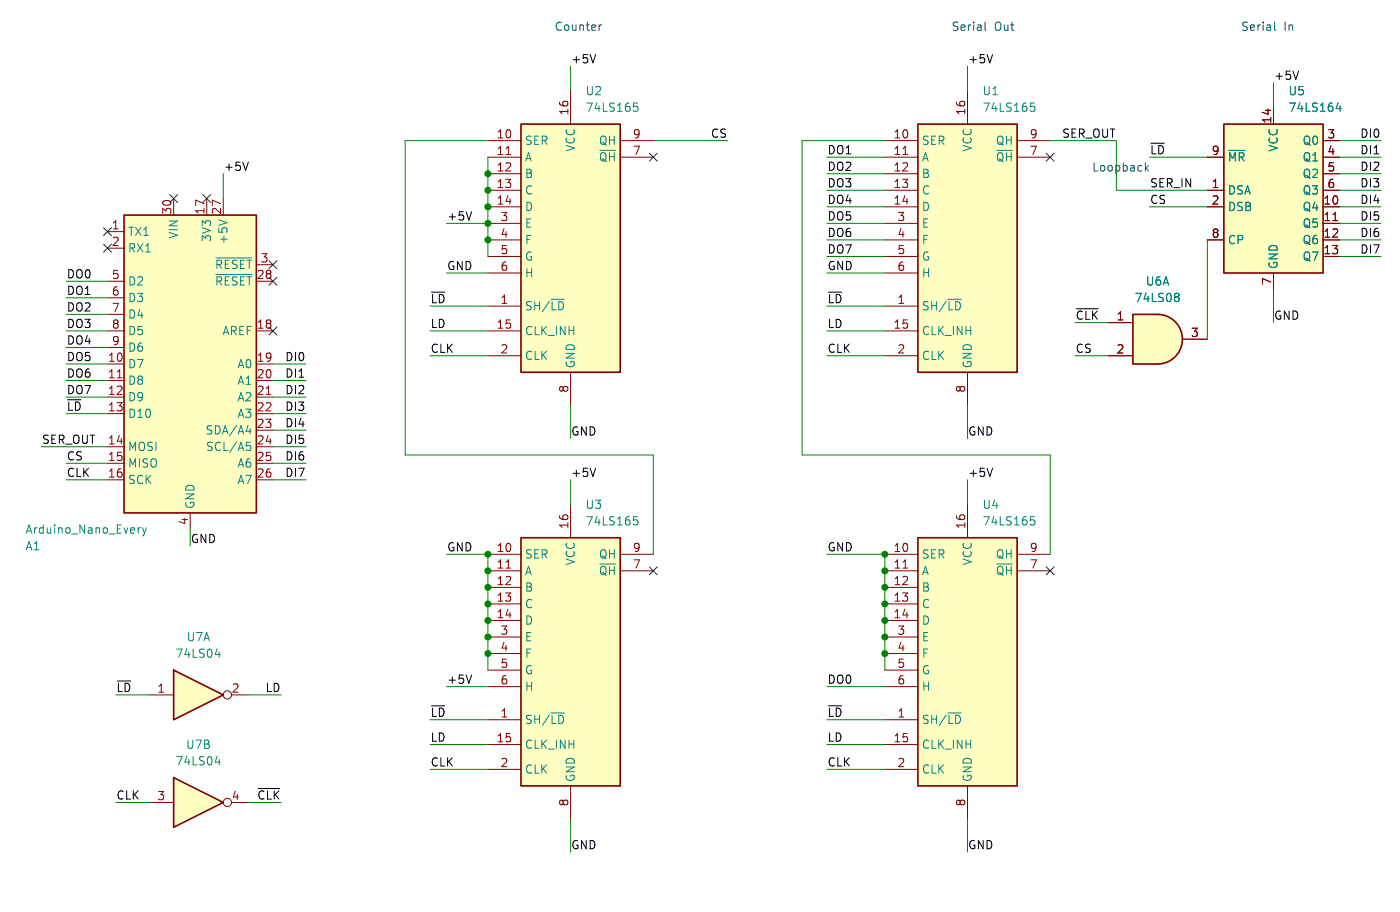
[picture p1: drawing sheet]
<svg xmlns="http://www.w3.org/2000/svg" width="215mm" height="140mm" viewBox="0 0 215 140" stroke-linecap="round" stroke-linejoin="round" font-family="sans-serif">
<path d="M0 0h215v140h-215z" fill="#fff" stroke="#fff" stroke-width=".15"/>
<path d="M26.7 119.4l7.6 3.8-7.6 3.8z" fill="#ffffc2"/>
<path d="M26.7 119.4l7.6 3.8-7.6 3.8z" fill="none" stroke="#840000" stroke-width=".25"/>
<g fill="none" stroke="#840000" stroke-width=".15">
<path d="M22.9 123.2h3.8M35.6 123.2h2.5"/>
<circle cx="34.9" cy="123.2" r=".63"/>
</g>
<path d="M33.1 117h.7M33.7 116.6v.8" fill="none" stroke="#008484" stroke-width=".15"/>
<path d="M26.7 102.9l7.6 3.8-7.6 3.8z" fill="#ffffc2"/>
<path d="M19 33h20.4v45.7h-20.4zM141 82.6h15.2v38.1h-15.2zM26.7 102.9l7.6 3.8-7.6 3.8z" fill="none" stroke="#840000" stroke-width=".25"/>
<g fill="none" stroke="#840000" stroke-width=".15">
<path d="M16.5 35.6h2.5M16.5 38.1h2.5M26.7 30.5v2.5M31.7 30.5v2.5M34.3 30.5v2.5M16.5 55.9h2.5M16.5 58.4h2.5M16.5 50.8h2.5M16.5 43.2h2.5M16.5 45.7h2.5M16.5 48.3h2.5M16.5 53.3h2.5"/>
<path d="M18 58h.7M39.4 55.9h2.5M39.4 58.4h2.5M39.4 50.8h2.5M39.4 43.2h2.5M39.4 40.6h2.5M16.5 61h2.5M16.5 63.5h2.5M16.5 68.6h2.5M16.5 71.1h2.5M16.5 73.7h2.5M29.2 78.7v2.6"/>
<path d="M39.4 61h2.5M39.4 63.5h2.5M39.4 68.6h2.5M39.4 71.1h2.5M39.4 73.7h2.5M39.4 66h2.5M40.9 60.5h.7M148.6 77.5v5.1M135.9 85.1h5.1M135.9 87.6h5.1M135.9 90.2h5.1M135.9 92.7h5.1"/>
<path d="M135.9 95.3h5.1M135.9 97.8h5.1M138.7 87.2h.7M156.2 85.1h5.1M156.2 87.6h5.1M22.9 106.7h3.8M35.6 106.7h2.5M135.9 110.5h5.1M135.9 114.3h5.1M135.9 118.1h5.1M135.9 100.3h5.1M135.9 102.9h5.1"/>
<path d="M135.9 105.4h5.1M148.6 120.7v5"/>
<circle cx="34.9" cy="106.7" r=".63"/>
</g>
<g fill="none" stroke="#008484" stroke-width=".15">
<path d="M33.1 39.6h5.5M33.6 33.7l1.3 .5M33.1 42.1h5.5M37.8 66.2h.8M37.9 67.9h.6M38 68.4h.3l.2 .2-.1 .5-.4 .1M38.4 65.8v.8M158.3 79.3h.6M158.4 79.8h.3l.2 .2-.1 .5-.4 .1M21.6 81l-.3 .1-.1 .2M21.9 81l.3 .9M22.2 81.9l-.1 .3-.2 .1"/>
<path d="M22.5 81l-.3 .9M33.1 100.5h.7M33.7 100.1v.8"/>
</g>
<g fill="#ffffc2" stroke="#ffffc2" stroke-width=".15">
<path d="M19 33h20.4v45.7h-20.4z"/>
<path d="M141 82.6h15.2v38.1h-15.2z"/>
<path d="M177.8 48.3a3.8 3.8 0 0 1 3.8 3.8 3.8 3.8 0 0 1-3.8 3.8z"/>
</g>
<path d="M174 48.3h3.8v7.6h-3.8z" fill="#ffffc2"/>
<path d="M80 19.1h15.2v38.1h-15.2zM141 19.1h15.2v38.1h-15.2zM188 19.1h15.2v22.8h-15.2zM174 48.3h3.8a3.8 3.8 0 0 1 3.8 3.8 3.8 3.8 0 0 1-3.8 3.8h-3.8zM80 82.6h15.2v38.1h-15.2z" fill="none" stroke="#840000" stroke-width=".25"/>
<g fill="none" stroke="#840000" stroke-width=".15">
<path d="M87.6 14v5.1M148.6 14v5.1M195.6 16.5v2.6M74.9 29.2h5.1M74.9 31.8h5.1M74.9 34.3h5.1M74.9 36.8h5.1M74.9 39.4h5.1M74.9 21.6h5.1M74.9 24.1h5.1M74.9 26.7h5.1M77.7 23.7h.7"/>
<path d="M95.2 21.6h5.1M95.2 24.1h5.1M135.9 29.2h5.1M135.9 31.8h5.1M135.9 34.3h5.1M135.9 36.8h5.1M135.9 39.4h5.1M135.9 21.6h5.1M135.9 24.1h5.1M135.9 26.7h5.1M138.7 23.7h.7M156.2 21.6h5.1"/>
<path d="M156.2 24.1h5.1M185.4 29.2h2.6M185.4 31.8h2.6M185.4 36.8h2.6M185.4 24.1h2.6M203.2 29.2h2.5M203.2 31.8h2.5M203.2 34.3h2.5M203.2 36.8h2.5M203.2 39.4h2.5M203.2 21.6h2.5M203.2 24.1h2.5"/>
<path d="M203.2 26.7h2.5M204.7 33.9h.7M74.9 54.6h5.1M74.9 47h5.1M74.9 50.8h5.1M74.9 41.9h5.1M87.6 57.2v5M135.9 54.6h5.1M135.9 47h5.1M135.9 50.8h5.1M135.9 41.9h5.1M148.6 57.2v5"/>
<path d="M170.2 49.5h3.8M170.2 54.6h3.8M181.6 52.1h3.8M195.6 41.9v2.6M87.6 77.5v5.1M74.9 85.1h5.1M74.9 87.6h5.1M74.9 90.2h5.1M74.9 92.7h5.1M74.9 95.3h5.1M74.9 97.8h5.1M77.7 87.2h.7"/>
<path d="M95.2 85.1h5.1M95.2 87.6h5.1M74.9 110.5h5.1M74.9 114.3h5.1M74.9 118.1h5.1M74.9 100.3h5.1M74.9 102.9h5.1M74.9 105.4h5.1M87.6 120.7v5"/>
</g>
<path d="M97.3 15.8h.6M97.4 16.3h.3l.3 .2-.1 .5-.5 .1M158.3 15.8h.6M158.4 16.3h.3l.2 .2-.1 .5-.4 .1M205.5 15.8l-.3 .9h.8M205.8 16.2v.9M188.7 23.1h2.5M180.6 45h.2l.3 .3-.3 .3M180.6 45.6h.2M180.8 45.6l.3 .2v.3l-.1 .1-.4 .1M97.3 79.3h.6M97.4 79.8h.3l.3 .2-.1 .5-.5 .1" fill="none" stroke="#008484" stroke-width=".15"/>
<g fill="#ffffc2" stroke="#ffffc2" stroke-width=".15">
<path d="M188 19.1h15.2v22.8h-15.2z"/>
<path d="M141 19.1h15.2v38.1h-15.2z"/>
<path d="M80 19.1h15.2v38.1h-15.2z"/>
<path d="M80 82.6h15.2v38.1h-15.2z"/>
</g>
<path d="M91.5 8.4l-.4 1.2M152.4 8.4l-.4 1.2M199.4 10.9l-.4 1.3M38.1 24.9l-.4 1.3M72.4 32.5l-.4 1.3M165.3 47.4h3.3M91.5 71.9l-.4 1.2M152.4 71.9l-.4 1.2M72.4 103.6l-.4 1.3M39.6 121.1h3.4" fill="none" stroke="#000" stroke-width=".15"/>
<path d="M92 3.8v.9M92.4 3.8l-.3 .1-.1 .2M151.3 3.4v1.1l.2 .2M195.7 3.4v1.1l.2 .2M176 25.8l.4 .5M176.4 25.4l-.5 .5" fill="none" stroke="#0000c2" stroke-width=".15"/>
<g fill="none" stroke="#008400" stroke-width=".15">
<path d="M87.6 10.2v3.8M148.6 10.2v3.8M195.6 12.7v3.8M34.3 26.7v3.8M68.6 34.3h6.3M74.9 24.1v15.3M74.9 21.6h-12.7v48.3h38.1v15.2M100.3 21.6h11.5M127 29.2h8.9M127 36.8h8.9M127 31.8h8.9M127 34.3h8.9"/>
<path d="M127 39.4h8.9M127 24.1h8.9M127 26.7h8.9M135.9 21.6h-12.7v48.3h38.1v15.2M161.3 21.6h10.1v7.6h14M176.5 31.8h8.9M176.5 24.1h8.9M185.4 36.8v15.3M205.7 29.2h6.4M205.7 36.8h6.4M205.7 31.8h6.4M205.7 34.3h6.4"/>
<path d="M205.7 39.4h6.4M205.7 24.1h6.4M205.7 26.7h6.4M205.7 21.6h6.4M10.2 50.8h6.3M10.2 55.9h6.3M10.2 58.4h6.3M10.2 43.2h6.3M10.2 48.3h6.3M10.2 45.7h6.3M10.2 53.3h6.3M41.9 55.9h5.1"/>
<path d="M41.9 58.4h5.1M66 50.8h8.9M66 54.6h8.9M66 47h8.9M68.6 41.9h6.3M127 50.8h8.9M127 54.6h8.9M127 41.9h8.9M127 47h8.9M165.1 54.6h5.1M165.1 49.5h5.1M195.6 44.5v5"/>
<path d="M6.3 68.6h10.2M10.2 63.5h6.3M10.2 61h6.3M10.2 71.1h6.3M10.2 73.7h6.3M41.9 68.6h5.1M41.9 66h5.1M41.9 63.5h5.1M41.9 61h5.1M41.9 71.1h5.1M41.9 73.7h5.1M87.6 62.2v5.1"/>
<path d="M87.6 73.7v3.8M148.6 62.2v5.1M148.6 73.7v3.8M29.2 81.3v2.5M68.6 85.1h6.3v17.8M127 85.1h8.9v17.8M17.8 106.7h5.1M38.1 106.7h5.1M66 114.3h8.9M66 118.1h8.9M66 110.5h8.9M68.6 105.4h6.3"/>
<path d="M127 105.4h8.9M127 114.3h8.9M127 118.1h8.9M127 110.5h8.9M17.8 123.2h5.1M38.1 123.2h5.1M87.6 125.7v5.1M148.6 125.7v5.1"/>
</g>
<g fill="none" stroke="#000084" stroke-width=".15">
<path d="M15.9 37.5l1.2 1.2M15.9 35l1.2 1.2M17.1 37.5l-1.2 1.2M17.1 35l-1.2 1.2M26.1 29.9l1.2 1.2M27.3 29.9l-1.2 1.2M31.1 29.9l1.3 1.2M32.4 29.9l-1.3 1.2M99.7 23.5l1.2 1.2M100.9 23.5l-1.2 1.2M160.7 23.5l1.2 1.2M161.9 23.5l-1.2 1.2"/>
<path d="M41.3 50.2l1.2 1.2M41.3 42.6l1.2 1.2M41.3 40l1.2 1.2M42.5 50.2l-1.2 1.2M42.5 42.6l-1.2 1.2M42.5 40l-1.2 1.2M99.7 87l1.2 1.2M100.9 87l-1.2 1.2M160.7 87l1.2 1.2M161.9 87l-1.2 1.2"/>
</g>
<g fill="#008400" stroke="#008400" stroke-width=".15">
<circle cx="74.9" cy="97.8" r=".46"/>
<circle cx="74.9" cy="92.7" r=".46"/>
<circle cx="74.9" cy="95.3" r=".46"/>
<circle cx="74.9" cy="100.3" r=".46"/>
<circle cx="74.9" cy="90.2" r=".46"/>
<circle cx="74.9" cy="87.6" r=".46"/>
<circle cx="74.9" cy="85.1" r=".46"/>
<circle cx="74.9" cy="34.3" r=".46"/>
<circle cx="74.9" cy="29.2" r=".46"/>
<circle cx="74.9" cy="31.8" r=".46"/>
<circle cx="74.9" cy="36.8" r=".46"/>
<circle cx="74.9" cy="26.7" r=".46"/>
<circle cx="135.9" cy="92.7" r=".46"/>
<circle cx="135.9" cy="90.2" r=".46"/>
<circle cx="135.9" cy="87.6" r=".46"/>
<circle cx="135.9" cy="100.3" r=".46"/>
<circle cx="135.9" cy="95.3" r=".46"/>
<circle cx="135.9" cy="97.8" r=".46"/>
<circle cx="135.9" cy="85.1" r=".46"/>
</g>
<g font-size="1.8" fill="#0000c2">
<text x="85.1" y="4.8">Counter</text>
<text x="146" y="4.8">Serial</text>
<text x="152.7" y="4.8">Out</text>
<text x="190.5" y="4.8">Serial</text>
<text x="197.2" y="4.8">In</text>
<text x="167.6" y="26.4">Loopback</text>
</g>
<g font-size="1.8">
<text x="87.6" y="9.8">+5V</text>
<text x="148.6" y="9.8">+5V</text>
<text x="195.6" y="12.4">+5V</text>
<text x="109.1" y="21.2">CS</text>
<text x="127" y="23.8">DO1</text>
<text x="163" y="21.2">SER_OUT</text>
<text x="176.5" y="23.8">~{LD}</text>
<text x="208.8" y="21.2">DI0</text>
<text x="208.8" y="23.8">DI1</text>
<text x="34.3" y="26.3">+5V</text>
<text x="127" y="26.3">DO2</text>
<text x="127" y="28.9">DO3</text>
<text x="176.5" y="28.9">SER_IN</text>
<text x="208.8" y="28.9">DI3</text>
<text x="208.8" y="26.3">DI2</text>
<text x="68.6" y="33.9">+5V</text>
<text x="127" y="33.9">DO5</text>
<text x="127" y="31.4">DO4</text>
<text x="176.5" y="31.4">CS</text>
<text x="208.8" y="33.9">DI5</text>
<text x="208.8" y="31.4">DI4</text>
<text x="68.6" y="41.6">GND</text>
<text x="127" y="41.6">GND</text>
<text x="127" y="36.5">DO6</text>
<text x="127" y="39">DO7</text>
<text x="208.8" y="39">DI7</text>
<text x="208.8" y="36.5">DI6</text>
<text x="10.2" y="47.9">DO2</text>
<text x="10.2" y="42.8">DO0</text>
<text x="10.2" y="45.4">DO1</text>
<text x="66" y="46.6">~{LD}</text>
<text x="127" y="46.6">~{LD}</text>
<text x="10.2" y="50.5">DO3</text>
<text x="10.2" y="53">DO4</text>
<text x="66" y="50.5">LD</text>
<text x="127" y="50.5">LD</text>
<text x="165.1" y="49.2">~{CLK} 1</text>
<text x="195.6" y="49.2">GND</text>
<text x="10.2" y="58.1">DO6</text>
<text x="10.2" y="55.5">DO5</text>
<text x="43.7" y="55.5">DI0</text>
<text x="43.7" y="58.1">DI1</text>
<text x="66" y="54.3">CLK</text>
<text x="127" y="54.3">CLK</text>
<text x="165.1" y="54.3">CS</text>
<text x="10.2" y="63.2">~{LD}</text>
<text x="10.2" y="60.6">DO7</text>
<text x="43.7" y="60.6">DI2</text>
<text x="43.7" y="63.2">DI3</text>
<text x="43.7" y="65.7">DI4</text>
<text x="6.3" y="68.2">SER_OUT</text>
<text x="10.2" y="70.8">CS</text>
<text x="43.7" y="68.2">DI5</text>
<text x="43.7" y="70.8">DI6</text>
<text x="87.6" y="67">GND</text>
<text x="148.6" y="67">GND</text>
<text x="10.2" y="73.3">CLK</text>
<text x="43.7" y="73.3">DI7</text>
<text x="87.6" y="73.3">+5V</text>
<text x="148.6" y="73.3">+5V</text>
<text x="29.2" y="83.5">GND</text>
<text x="68.6" y="84.7">GND</text>
<text x="127" y="84.7">GND</text>
<text x="17.8" y="106.3">~{LD}</text>
<text x="40.7" y="106.3">LD</text>
<text x="68.6" y="105.1">+5V</text>
<text x="127" y="105.1">DO0</text>
<text x="66" y="110.1">~{LD}</text>
<text x="66" y="114">LD</text>
<text x="127" y="114">LD</text>
<text x="127" y="110.1">~{LD}</text>
<text x="66" y="117.8">CLK</text>
<text x="127" y="117.8">CLK</text>
<text x="17.8" y="122.8">CLK</text>
<text x="39.4" y="122.8">~{CLK}</text>
<text x="87.6" y="130.5">GND</text>
<text x="148.6" y="130.5">GND</text>
</g>
<g font-size="1.8" fill="#840000">
<text x="87.4" y="17.8" transform="rotate(-90 87.4 17.8)">16</text>
<text x="148.3" y="17.8" transform="rotate(-90 148.3 17.8)">16</text>
<text x="76.2" y="21.3">10</text>
<text x="76.2" y="23.9">11</text>
<text x="97.1" y="23.9">7</text>
<text x="97.1" y="21.3">9</text>
<text x="137.1" y="21.3">10</text>
<text x="137.1" y="23.9">11</text>
<text x="158" y="23.9">7</text>
<text x="158" y="21.3">9</text>
<text x="186" y="23.9">9</text>
<text x="195.3" y="19.1" transform="rotate(-90 195.3 19.1)">14</text>
<text x="203.8" y="21.3">3</text>
<text x="203.8" y="23.9">4</text>
<text x="76.2" y="26.4">12</text>
<text x="76.2" y="29">13</text>
<text x="137.1" y="26.4">12</text>
<text x="137.1" y="29">13</text>
<text x="186" y="29">1</text>
<text x="203.8" y="26.4">5</text>
<text x="203.8" y="29">6</text>
<text x="17.1" y="35.3">1</text>
<text x="26.4" y="33.1" transform="rotate(-90 26.4 33.1)">30</text>
<text x="31.5" y="33.1" transform="rotate(-90 31.5 33.1)">17</text>
<text x="34" y="33.1" transform="rotate(-90 34 33.1)">27</text>
<text x="76.2" y="31.5">14</text>
<text x="76.8" y="34">3</text>
<text x="137.1" y="31.5">14</text>
<text x="137.7" y="34">3</text>
<text x="186" y="31.5">2</text>
<text x="203.2" y="31.5">10</text>
<text x="203.2" y="34">11</text>
<text x="17.1" y="37.8">2</text>
<text x="39.9" y="40.4">3</text>
<text x="76.8" y="36.6">4</text>
<text x="76.8" y="39.1">5</text>
<text x="76.8" y="41.7">6</text>
<text x="137.7" y="36.6">4</text>
<text x="137.7" y="39.1">5</text>
<text x="137.7" y="41.7">6</text>
<text x="186" y="36.6">8</text>
<text x="203.2" y="36.6">12</text>
<text x="203.2" y="39.1">13</text>
<text x="17.1" y="42.9">5</text>
<text x="17.1" y="45.5">6</text>
<text x="39.3" y="42.9">28</text>
<text x="76.8" y="46.7">1</text>
<text x="137.7" y="46.7">1</text>
<text x="195.3" y="43.9" transform="rotate(-90 195.3 43.9)">7</text>
<text x="17.1" y="48">7</text>
<text x="17.1" y="50.5">8</text>
<text x="17.1" y="53.1">9</text>
<text x="39.3" y="50.5">18</text>
<text x="76.2" y="50.5">15</text>
<text x="137.1" y="50.5">15</text>
<text x="171.4" y="49.3">1</text>
<text x="182.8" y="51.8">3</text>
<text x="16.5" y="55.6">10</text>
<text x="16.5" y="58.2">11</text>
<text x="39.3" y="55.6">19</text>
<text x="39.3" y="58.2">20</text>
<text x="76.8" y="54.4">2</text>
<text x="137.7" y="54.4">2</text>
<text x="171.4" y="54.4">2</text>
<text x="16.5" y="60.7">12</text>
<text x="16.5" y="63.2">13</text>
<text x="39.3" y="60.7">21</text>
<text x="39.3" y="63.2">22</text>
<text x="39.3" y="65.8">23</text>
<text x="87.4" y="60.4" transform="rotate(-90 87.4 60.4)">8</text>
<text x="148.3" y="60.4" transform="rotate(-90 148.3 60.4)">8</text>
<text x="16.5" y="68.3">14</text>
<text x="16.5" y="70.9">15</text>
<text x="39.3" y="68.3">24</text>
<text x="39.3" y="70.9">25</text>
<text x="16.5" y="73.4">16</text>
<text x="39.3" y="73.4">26</text>
<text x="29" y="80.7" transform="rotate(-90 29 80.7)">4</text>
<text x="87.4" y="81.3" transform="rotate(-90 87.4 81.3)">16</text>
<text x="148.3" y="81.3" transform="rotate(-90 148.3 81.3)">16</text>
<text x="76.2" y="84.8">10</text>
<text x="76.2" y="87.4">11</text>
<text x="76.2" y="89.9">12</text>
<text x="97.1" y="87.4">7</text>
<text x="97.1" y="84.8">9</text>
<text x="137.1" y="84.8">10</text>
<text x="137.1" y="87.4">11</text>
<text x="137.1" y="89.9">12</text>
<text x="158" y="87.4">7</text>
<text x="158" y="84.8">9</text>
<text x="76.2" y="92.5">13</text>
<text x="76.2" y="95">14</text>
<text x="137.1" y="92.5">13</text>
<text x="137.1" y="95">14</text>
<text x="76.8" y="97.5">3</text>
<text x="76.8" y="100.1">4</text>
<text x="137.7" y="97.5">3</text>
<text x="137.7" y="100.1">4</text>
<text x="24.1" y="106.4">1</text>
<text x="35.5" y="106.4">2</text>
<text x="76.8" y="102.6">5</text>
<text x="76.8" y="105.2">6</text>
<text x="137.7" y="102.6">5</text>
<text x="137.7" y="105.2">6</text>
<text x="76.8" y="110.2">1</text>
<text x="137.7" y="110.2">1</text>
<text x="76.2" y="114">15</text>
<text x="76.8" y="117.9">2</text>
<text x="137.1" y="114">15</text>
<text x="137.7" y="117.9">2</text>
<text x="24.1" y="122.9">3</text>
<text x="35.5" y="122.9">4</text>
<text x="87.4" y="123.9" transform="rotate(-90 87.4 123.9)">8</text>
<text x="148.3" y="123.9" transform="rotate(-90 148.3 123.9)">8</text>
</g>
<g font-size="1.8" fill="#008484">
<text x="89.8" y="14.8">U2</text>
<text x="89.8" y="17.4">74LS165</text>
<text x="150.8" y="14.8">U1</text>
<text x="150.8" y="17.4">74LS165</text>
<text x="197.8" y="14.8">U5</text>
<text x="197.8" y="17.4">74LS164</text>
<text x="80.5" y="22.5">SER</text>
<text x="88.5" y="23.4" transform="rotate(-90 88.5 23.4)">VCC</text>
<text x="91.9" y="22.5">QH</text>
<text x="141.5" y="22.5">SER</text>
<text x="149.5" y="23.4" transform="rotate(-90 149.5 23.4)">VCC</text>
<text x="152.8" y="22.5">QH</text>
<text x="196.4" y="23.4" transform="rotate(-90 196.4 23.4)">VCC</text>
<text x="199.9" y="22.5">Q0</text>
<text x="80.5" y="25">A</text>
<text x="80.5" y="27.5">B</text>
<text x="91.9" y="25">~{QH}</text>
<text x="141.5" y="25">A</text>
<text x="141.5" y="27.5">B</text>
<text x="152.8" y="25">~{QH}</text>
<text x="188.5" y="25">~{MR}</text>
<text x="199.9" y="25">Q1</text>
<text x="199.9" y="27.5">Q2</text>
<text x="80.5" y="30.1">C</text>
<text x="80.5" y="32.6">D</text>
<text x="80.5" y="35.2">E</text>
<text x="141.5" y="30.1">C</text>
<text x="141.5" y="32.6">D</text>
<text x="141.5" y="35.2">E</text>
<text x="188.5" y="30.1">DSA</text>
<text x="188.5" y="32.6">DSB</text>
<text x="199.9" y="32.6">Q4</text>
<text x="199.9" y="35.2">Q5</text>
<text x="199.9" y="30.1">Q3</text>
<text x="19.6" y="36.4">TX1</text>
<text x="19.6" y="39">RX1</text>
<text x="27.5" y="36.8" transform="rotate(-90 27.5 36.8)">VIN</text>
<text x="32.6" y="37.2" transform="rotate(-90 32.6 37.2)">3V3</text>
<text x="32.9" y="41.5">~{RESET}</text>
<text x="35.2" y="37.6" transform="rotate(-90 35.2 37.6)">+5V</text>
<text x="80.5" y="37.7">F</text>
<text x="80.5" y="40.2">G</text>
<text x="141.5" y="37.7">F</text>
<text x="141.5" y="40.2">G</text>
<text x="188.5" y="37.7">CP</text>
<text x="196.4" y="41.4" transform="rotate(-90 196.4 41.4)">GND</text>
<text x="199.9" y="37.7">Q6</text>
<text x="199.9" y="40.2">Q7</text>
<text x="19.6" y="44">D2</text>
<text x="19.6" y="46.6">D3</text>
<text x="32.9" y="44">~{RESET}</text>
<text x="80.5" y="47.9">SH/~{LD}</text>
<text x="80.5" y="42.8">H</text>
<text x="141.5" y="47.9">SH/~{LD}</text>
<text x="141.5" y="42.8">H</text>
<text x="174.2" y="46.6">74LS08</text>
<text x="175.9" y="44">U6A</text>
<text x="19.6" y="49.1">D4</text>
<text x="19.6" y="51.7">D5</text>
<text x="34.1" y="51.7">AREF</text>
<text x="80.5" y="51.7">CLK_INH</text>
<text x="141.5" y="51.7">CLK_INH</text>
<text x="19.6" y="56.7">D7</text>
<text x="19.6" y="59.3">D8</text>
<text x="19.6" y="54.2">D6</text>
<text x="36.4" y="56.7">A0</text>
<text x="36.4" y="59.3">A1</text>
<text x="80.5" y="55.5">CLK</text>
<text x="88.5" y="56.6" transform="rotate(-90 88.5 56.6)">GND</text>
<text x="141.5" y="55.5">CLK</text>
<text x="149.5" y="56.6" transform="rotate(-90 149.5 56.6)">GND</text>
<text x="19.6" y="61.8">D9</text>
<text x="19.6" y="64.4">D10</text>
<text x="36.4" y="61.8">A2</text>
<text x="36.4" y="64.4">A3</text>
<text x="19.6" y="69.4">MOSI</text>
<text x="19.6" y="72">MISO</text>
<text x="31.5" y="66.9">SDA/A4</text>
<text x="31.5" y="69.4">SCL/A5</text>
<text x="36.4" y="72">A6</text>
<text x="19.6" y="74.5">SCK</text>
<text x="36.4" y="74.5">A7</text>
<text x="3.8" y="82.1">Arduino_Nano_Every</text>
<text x="30.1" y="78.2" transform="rotate(-90 30.1 78.2)">GND</text>
<text x="89.8" y="78.3">U3</text>
<text x="89.8" y="80.9">74LS165</text>
<text x="150.8" y="78.3">U4</text>
<text x="150.8" y="80.9">74LS165</text>
<text x="3.8" y="84.7">A1</text>
<text x="80.5" y="86">SER</text>
<text x="80.5" y="88.5">A</text>
<text x="88.5" y="86.9" transform="rotate(-90 88.5 86.9)">VCC</text>
<text x="91.9" y="88.5">~{QH}</text>
<text x="91.9" y="86">QH</text>
<text x="141.5" y="86">SER</text>
<text x="141.5" y="88.5">A</text>
<text x="149.5" y="86.9" transform="rotate(-90 149.5 86.9)">VCC</text>
<text x="152.8" y="88.5">~{QH}</text>
<text x="152.8" y="86">QH</text>
<text x="80.5" y="91">B</text>
<text x="80.5" y="93.6">C</text>
<text x="141.5" y="91">B</text>
<text x="141.5" y="93.6">C</text>
<text x="26.8" y="101.2">74LS04</text>
<text x="28.6" y="98.7">U7A</text>
<text x="80.5" y="96.1">D</text>
<text x="80.5" y="98.7">E</text>
<text x="80.5" y="101.2">F</text>
<text x="141.5" y="96.1">D</text>
<text x="141.5" y="98.7">E</text>
<text x="141.5" y="101.2">F</text>
<text x="80.5" y="103.7">G</text>
<text x="80.5" y="106.3">H</text>
<text x="141.5" y="103.7">G</text>
<text x="141.5" y="106.3">H</text>
<text x="80.5" y="111.4">SH/~{LD}</text>
<text x="141.5" y="111.4">SH/~{LD}</text>
<text x="26.8" y="117.7">74LS04</text>
<text x="28.5" y="115.2">U7B</text>
<text x="80.5" y="115.2">CLK_INH</text>
<text x="80.5" y="119">CLK</text>
<text x="141.5" y="115.2">CLK_INH</text>
<text x="141.5" y="119">CLK</text>
<text x="88.5" y="120.1" transform="rotate(-90 88.5 120.1)">GND</text>
<text x="149.5" y="120.1" transform="rotate(-90 149.5 120.1)">GND</text>
</g>
</svg>
